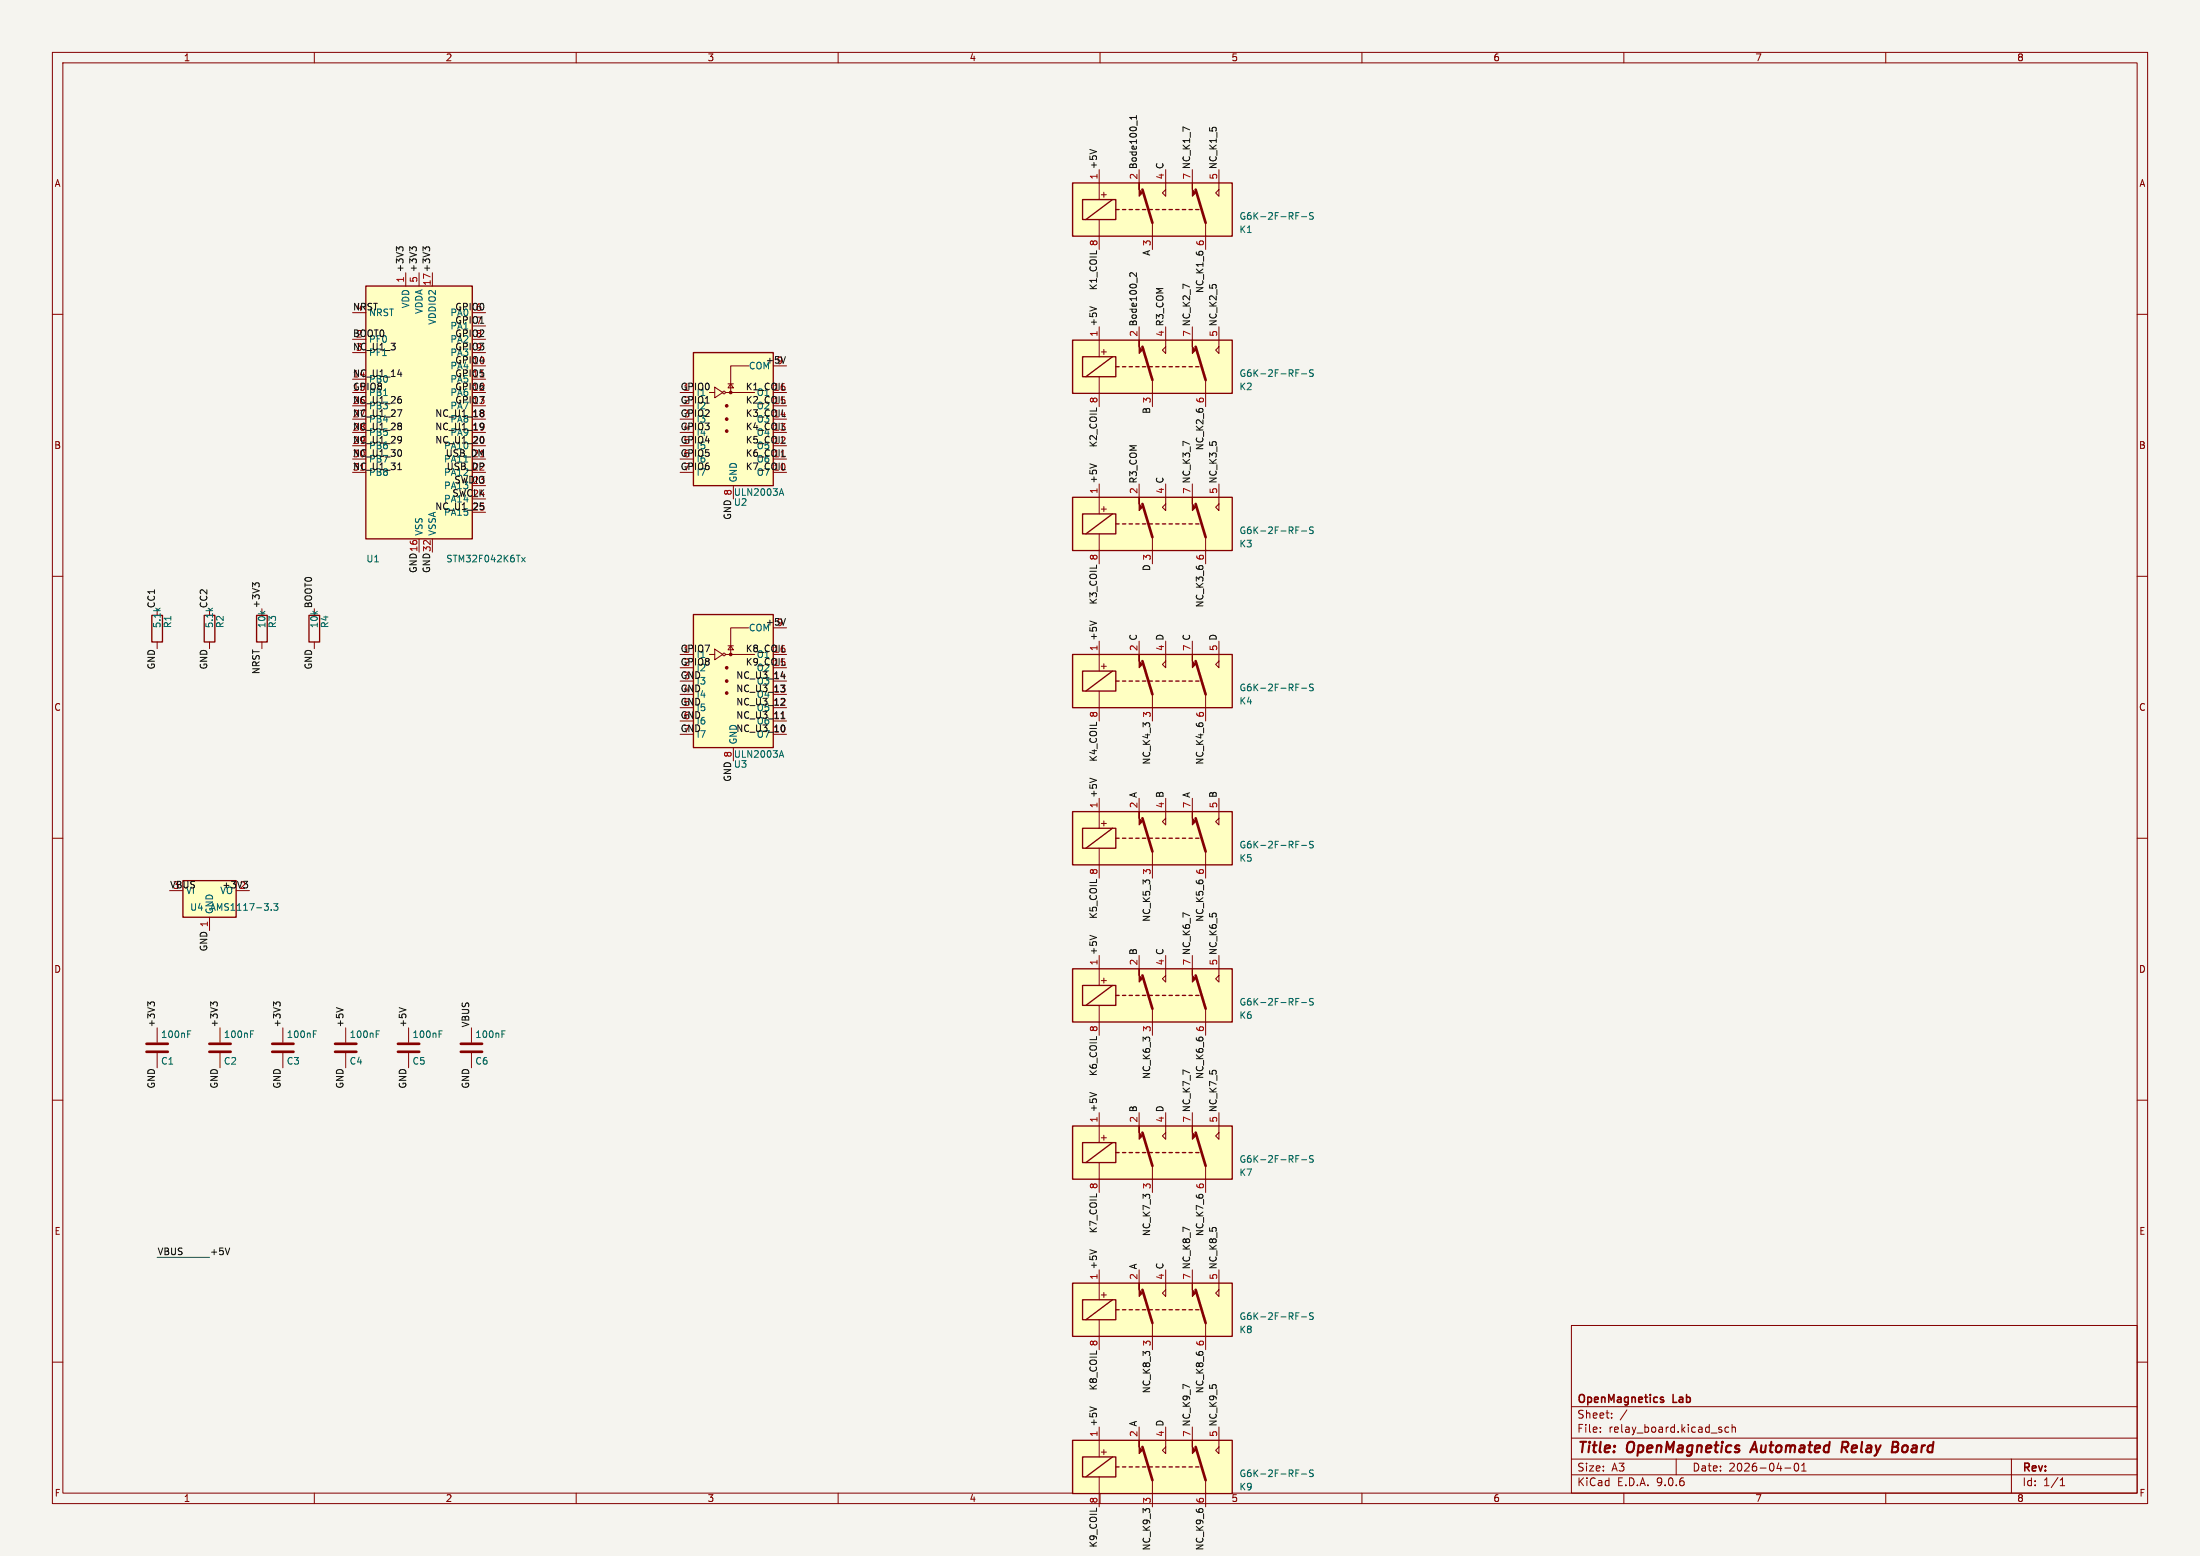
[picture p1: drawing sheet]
<svg xmlns="http://www.w3.org/2000/svg" width="420mm" height="297mm" viewBox="0 0 420 297" stroke-linecap="round" stroke-linejoin="round" font-family="sans-serif">
<path d="M0 0h420v297h-420z" fill="#f5f4ef" stroke="#f5f4ef" stroke-width=".19"/>
<g fill="none" stroke="#840000" stroke-width=".19">
<path d="M10 10h400v277h-400zM12 12h396v273h-396zM60 10v2M110 10v2M160 10v2M210 10v2M260 10v2M310 10v2M360 10v2M10 60h2M408 60h2M10 110h2"/>
<path d="M408 110h2M10 160h2M408 160h2M90 196.2v2.8M10 210h2M90 201v2.8M408 210h2M300 253h108v32h-108zM10 260h2M300 278.5h108M300 274.5h108M300 268.5h108"/>
<path d="M305.5 273.2v.2M305.5 272.5v.1M307.7 270.5v.2M307.7 269.8v.1M310.6 269.1l-1.3 1.9M320 278.5v3M328.5 272.9l.2 .2-.2 .3M328.5 272.4l.2 .1M330 272.5l-.4-.1-.3 .3 .1 .6h.6M330.7 272.5l.2-.1 .3 .1 .1 .9M330.7 271.9v1.5M342.7 279.4l.2-.1a.8 .8 0 0 1 .5 .7 .8 .8 0 0 1-.5 .8l-.2-.2-.2-.4z"/>
<path d="M343.9 279.7l.5-.4v1.5M384 278.5v6.5M408 260h2M60 285v2M110 285v2M160 285v2M210 285v2M260 285v2M300 281.5h108M310 285v2M340.7 280.2h1.2M343.9 280.8h.9"/>
<path d="M360 285v2M393.3 283.6h.9M393.3 282.5l.4-.4v1.5"/>
</g>
<path d="M335 275.2l-.9 2M352.1 276.3l.6 .9M352.5 275.2h-.7l-.3 2M352.6 276.2l-1 .1M361.3 276.2h.6M361.4 275.2l.8 .1a.51 .51 0 0 1 .2 .5 .51 .51 0 0 1-.5 .4M361.9 276.2l.3 .1a.58 .58 0 0 1-.3 .9h-.8" fill="none" stroke="#840000" stroke-width=".4"/>
<path d="M317.2 267.2l.3 .1 .1 .2-.2 .2h-.3M317.2 266.7l.3 .1" fill="none" stroke="#840000" stroke-width=".3"/>
<path d="M88 199.2h4M88 200.8h4" fill="none" stroke="#840000" stroke-width=".51"/>
<path d="M95.8 197.4h.4M95.8 196.8h.6" fill="none" stroke="#006464" stroke-width=".19"/>
<path d="M132.4 117.3h15.2v25.4h-15.2z" fill="#ffffc2"/>
<path d="M29 117.5h2v5h-2zM39 117.5h2v5h-2zM49 117.5h2v5h-2zM59 117.5h2v5h-2zM132.4 117.3h15.2v25.4h-15.2z" fill="none" stroke="#840000" stroke-width=".25"/>
<g fill="none" stroke="#840000" stroke-width=".19">
<path d="M50 116.2v1.3M60 116.2v1.3M142.9 119.8h-3.4v5.1M147.6 119.8h2.6M30 122.5v1.3M40 122.5v1.3M50 122.5v1.3M60 122.5v1.3M135.4 124.9h1M136.4 123.9l1.6 1-1.6 1zM138.5 124.9h5.6M139 123.3h1"/>
<path d="M139.5 123.3l.5 .7h-1zM147.6 124.9h2.6M147.6 127.5h2.6M147.6 130h2.6M147.6 132.5h2.6M147.6 135.1h2.6M147.6 137.6h2.6M140 142.7v2.5M147.6 140.2h2.6M42 196.2v2.8M54 196.2v2.8M66 196.2v2.8"/>
<path d="M78 196.2v2.8M42 201v2.8M54 201v2.8M66 201v2.8M78 201v2.8"/>
<circle cx="138.2" cy="124.9" r=".25"/>
</g>
<g fill="#840000" stroke="#840000" stroke-width=".19">
<circle cx="138.7" cy="127.5" r=".25"/>
<circle cx="138.7" cy="130" r=".25"/>
<circle cx="138.7" cy="132.3" r=".25"/>
<circle cx="139.5" cy="124.9" r=".25"/>
</g>
<path d="M149.1 137.2h.8" fill="none" stroke="#a90000" stroke-width=".19"/>
<path d="M148.9 144.2h.6M149.2 143.3l.4 1.2M47.8 197.4h.4M47.8 196.8h.6M59.8 197.4h.4M59.8 196.8h.6M71.8 197.4h.4M71.8 196.8h.6M83.8 197.4h.4M83.8 196.8h.6" fill="none" stroke="#006464" stroke-width=".19"/>
<path d="M40 199.2h4M52 199.2h4M64 199.2h4M76 199.2h4M40 200.8h4M52 200.8h4M64 200.8h4M76 200.8h4" fill="none" stroke="#840000" stroke-width=".51"/>
<path d="M69.8 54.6h20.4v48.3h-20.4z" fill="#ffffc2"/>
<path d="M69.8 54.6h20.4v48.3h-20.4z" fill="none" stroke="#840000" stroke-width=".25"/>
<path d="M77.5 52.1v2.5M80 52.1v2.5M90.2 62.2h2.5M90.2 80h2.5M90.2 82.5h2.5M90.2 85.1h2.5M90.2 97.8h2.5M80 102.9v2.5M82.5 102.9v2.5" fill="none" stroke="#840000" stroke-width=".19"/>
<path d="M99.6 106.4l.6 .8M100.2 106.4l-.6 .8" fill="none" stroke="#006464" stroke-width=".19"/>
<path d="M132.4 67.3h15.2v25.4h-15.2z" fill="#ffffc2"/>
<path d="M132.4 67.3h15.2v25.4h-15.2z" fill="none" stroke="#840000" stroke-width=".25"/>
<g fill="none" stroke="#840000" stroke-width=".19">
<path d="M135.4 74.9h1M136.4 73.9l1.6 1-1.6 1zM138.5 74.9h5.6M139 73.3h1M139.5 73.3l.5 .7h-1zM142.9 69.8h-3.4v5.1M147.6 74.9h2.6M147.6 69.8h2.6M147.6 77.5h2.6M140 92.7v2.5M147.6 80h2.6M147.6 82.5h2.6"/>
<path d="M147.6 85.1h2.6M147.6 87.6h2.6M147.6 90.2h2.6M30 196.2v2.8M30 201v2.8"/>
<circle cx="138.2" cy="74.9" r=".25"/>
</g>
<g fill="#840000" stroke="#840000" stroke-width=".19">
<circle cx="138.7" cy="77.5" r=".25"/>
<circle cx="138.7" cy="80" r=".25"/>
<circle cx="138.7" cy="82.3" r=".25"/>
<circle cx="139.5" cy="74.9" r=".25"/>
</g>
<path d="M148.9 94.2h.6M149.2 93.3l.4 1.2M35.8 197.4h.4M35.8 196.8h.6" fill="none" stroke="#006464" stroke-width=".19"/>
<path d="M28 199.2h4M28 200.8h4" fill="none" stroke="#840000" stroke-width=".51"/>
<path d="M34.9 168.1h10.2v7h-10.2z" fill="#ffffc2"/>
<path d="M34.9 168.1h10.2v7h-10.2z" fill="none" stroke="#840000" stroke-width=".25"/>
<path d="M40 175.1v2.5M45.1 170h2.5" fill="none" stroke="#840000" stroke-width=".19"/>
<path d="M51.8 173.6v.2M52.3 172.5h.8l-.5 .5 .4 .1v.5l-.2 .2-.5-.2" fill="none" stroke="#006464" stroke-width=".19"/>
<path d="M204.8 34.9h30.4v10.2h-30.4z" fill="#ffffc2"/>
<g fill="none" stroke="#840000" stroke-width=".25">
<path d="M204.8 34.9h30.4v10.2h-30.4zM206.7 38.1h6.3v3.8h-6.3zM212.4 38.1l-5.1 3.8M213 40h.6M214.3 40h.6M215.6 40h.6M216.8 40h.7M218.1 40h.6M219.4 40h.6M220.6 40h.7M221.9 40h.6M223.2 40h.6"/>
<path d="M224.4 40h.7M225.7 40h.6M227 40h.6M228.3 40h.6"/>
</g>
<path d="M209.8 32.4v5.7M222.5 34.9v2.6l-.6-.7 .6-.6M227.6 32.4v2.5M232.7 32.4v5.1l-.6-.7 .6-.6M209.8 41.9v5.7M220 42.5v5.1M230.2 42.5v5.1" fill="none" stroke="#840000" stroke-width=".19"/>
<g fill="#840000" stroke="#840000" stroke-width=".19">
<path d="M217.5 34.9v1.3l.6 .6-.6 .7z"/>
<path d="M227.6 34.9v1.3l.7 .6-.7 .7z"/>
</g>
<path d="M218.1 36.2l1.9 6.3M228.3 36.2l1.9 6.3" fill="none" stroke="#840000" stroke-width=".51"/>
<path d="M247.4 40.6h.6M248.5 41.4h.9M250.7 40.6h-.5l-.2 .1v.4l.6 .2 .1 .3-.2 .2h-.5" fill="none" stroke="#006464" stroke-width=".19"/>
<path d="M204.8 94.9h30.4v10.2h-30.4z" fill="#ffffc2"/>
<g fill="none" stroke="#840000" stroke-width=".25">
<path d="M204.8 94.9h30.4v10.2h-30.4zM206.7 98.1h6.3v3.8h-6.3zM212.4 98.1l-5.1 3.8M213 100h.6M214.3 100h.6M215.6 100h.6M216.8 100h.7M218.1 100h.6M219.4 100h.6M220.6 100h.7M221.9 100h.6M223.2 100h.6"/>
<path d="M224.4 100h.7M225.7 100h.6M227 100h.6M228.3 100h.6"/>
</g>
<path d="M209.8 92.4v5.7M222.5 94.9v2.6l-.6-.7 .6-.6M227.6 92.4v2.5M232.7 92.4v5.1l-.6-.7 .6-.6M209.8 101.9v5.7M220 102.5v5.1M230.2 102.5v5.1" fill="none" stroke="#840000" stroke-width=".19"/>
<g fill="#840000" stroke="#840000" stroke-width=".19">
<path d="M217.5 94.9v1.3l.6 .6-.6 .7z"/>
<path d="M227.6 94.9v1.3l.7 .6-.7 .7z"/>
</g>
<path d="M218.1 96.2l1.9 6.3M228.3 96.2l1.9 6.3" fill="none" stroke="#840000" stroke-width=".51"/>
<path d="M247.4 100.6h.6M248.5 101.4h.9M250.7 100.6h-.5l-.2 .1v.4l.6 .2 .1 .3-.2 .2h-.5" fill="none" stroke="#006464" stroke-width=".19"/>
<path d="M204.8 64.9h30.4v10.2h-30.4z" fill="#ffffc2"/>
<g fill="none" stroke="#840000" stroke-width=".25">
<path d="M204.8 64.9h30.4v10.2h-30.4zM206.7 68.1h6.3v3.8h-6.3zM212.4 68.1l-5.1 3.8M213 70h.6M214.3 70h.6M215.6 70h.6M216.8 70h.7M218.1 70h.6M219.4 70h.6M220.6 70h.7M221.9 70h.6M223.2 70h.6"/>
<path d="M224.4 70h.7M225.7 70h.6M227 70h.6M228.3 70h.6"/>
</g>
<path d="M209.8 62.4v5.7M209.8 71.9v5.7M220 72.5v5.1M222.5 64.9v2.6l-.6-.7 .6-.6M227.6 62.4v2.5M230.2 72.5v5.1M232.7 62.4v5.1l-.6-.7 .6-.6" fill="none" stroke="#840000" stroke-width=".19"/>
<g fill="#840000" stroke="#840000" stroke-width=".19">
<path d="M217.5 64.9v1.3l.6 .6-.6 .7z"/>
<path d="M227.6 64.9v1.3l.7 .6-.7 .7z"/>
</g>
<path d="M218.1 66.2l1.9 6.3M228.3 66.2l1.9 6.3" fill="none" stroke="#840000" stroke-width=".51"/>
<path d="M247.4 70.6h.6M248.5 71.4h.9M250.7 70.6h-.5l-.2 .1v.4l.6 .2 .1 .3-.2 .2h-.5" fill="none" stroke="#006464" stroke-width=".19"/>
<path d="M204.8 124.9h30.4v10.2h-30.4z" fill="#ffffc2"/>
<g fill="none" stroke="#840000" stroke-width=".25">
<path d="M204.8 124.9h30.4v10.2h-30.4zM206.7 128.1h6.3v3.8h-6.3zM212.4 128.1l-5.1 3.8M213 130h.6M214.3 130h.6M215.6 130h.6M216.8 130h.7M218.1 130h.6M219.4 130h.6M220.6 130h.7M221.9 130h.6M223.2 130h.6"/>
<path d="M224.4 130h.7M225.7 130h.6M227 130h.6M228.3 130h.6"/>
</g>
<path d="M209.8 122.4v5.7M209.8 131.9v5.7M220 132.5v5.1M222.5 124.9v2.6l-.6-.7 .6-.6M227.6 122.4v2.5M230.2 132.5v5.1M232.7 122.4v5.1l-.6-.7 .6-.6" fill="none" stroke="#840000" stroke-width=".19"/>
<g fill="#840000" stroke="#840000" stroke-width=".19">
<path d="M217.5 124.9v1.3l.6 .6-.6 .7z"/>
<path d="M227.6 124.9v1.3l.7 .6-.7 .7z"/>
</g>
<path d="M218.1 126.2l1.9 6.3M228.3 126.2l1.9 6.3" fill="none" stroke="#840000" stroke-width=".51"/>
<path d="M247.4 130.6h.6M248.5 131.4h.9M250.7 130.6h-.5l-.2 .1v.4l.6 .2 .1 .3-.2 .2h-.5" fill="none" stroke="#006464" stroke-width=".19"/>
<path d="M204.8 154.9h30.4v10.2h-30.4z" fill="#ffffc2"/>
<g fill="none" stroke="#840000" stroke-width=".25">
<path d="M204.8 154.9h30.4v10.2h-30.4zM206.7 158.1h6.3v3.8h-6.3zM212.4 158.1l-5.1 3.8M213 160h.6M214.3 160h.6M215.6 160h.6M216.8 160h.7M218.1 160h.6M219.4 160h.6M220.6 160h.7M221.9 160h.6M223.2 160h.6"/>
<path d="M224.4 160h.7M225.7 160h.6M227 160h.6M228.3 160h.6"/>
</g>
<path d="M209.8 152.4v5.7M222.5 154.9v2.6l-.6-.7 .6-.6M227.6 152.4v2.5M232.7 152.4v5.1l-.6-.7 .6-.6M209.8 161.9v5.7M220 162.5v5.1M230.2 162.5v5.1" fill="none" stroke="#840000" stroke-width=".19"/>
<g fill="#840000" stroke="#840000" stroke-width=".19">
<path d="M217.5 154.9v1.3l.6 .6-.6 .7z"/>
<path d="M227.6 154.9v1.3l.7 .6-.7 .7z"/>
</g>
<path d="M218.1 156.2l1.9 6.3M228.3 156.2l1.9 6.3" fill="none" stroke="#840000" stroke-width=".51"/>
<path d="M247.4 160.6h.6M248.5 161.4h.9M250.7 160.6h-.5l-.2 .1v.4l.6 .2 .1 .3-.2 .2h-.5" fill="none" stroke="#006464" stroke-width=".19"/>
<path d="M204.8 214.9h30.4v10.2h-30.4z" fill="#ffffc2"/>
<g fill="none" stroke="#840000" stroke-width=".25">
<path d="M204.8 214.9h30.4v10.2h-30.4zM206.7 218.1h6.3v3.8h-6.3zM212.4 218.1l-5.1 3.8M213 220h.6M214.3 220h.6M215.6 220h.6M216.8 220h.7M218.1 220h.6M219.4 220h.6M220.6 220h.7M221.9 220h.6M223.2 220h.6"/>
<path d="M224.4 220h.7M225.7 220h.6M227 220h.6M228.3 220h.6"/>
</g>
<path d="M209.8 212.4v5.7M222.5 214.9v2.6l-.6-.7 .6-.6M227.6 212.4v2.5M232.7 212.4v5.1l-.6-.7 .6-.6M209.8 221.9v5.7M220 222.5v5.1M230.2 222.5v5.1" fill="none" stroke="#840000" stroke-width=".19"/>
<g fill="#840000" stroke="#840000" stroke-width=".19">
<path d="M217.5 214.9v1.3l.6 .6-.6 .7z"/>
<path d="M227.6 214.9v1.3l.7 .6-.7 .7z"/>
</g>
<path d="M218.1 216.2l1.9 6.3M228.3 216.2l1.9 6.3" fill="none" stroke="#840000" stroke-width=".51"/>
<path d="M247.4 220.6h.6M248.5 221.4h.9M250.7 220.6h-.5l-.2 .1v.4l.6 .2 .1 .3-.2 .2h-.5" fill="none" stroke="#006464" stroke-width=".19"/>
<path d="M204.8 184.9h30.4v10.2h-30.4z" fill="#ffffc2"/>
<g fill="none" stroke="#840000" stroke-width=".25">
<path d="M204.8 184.9h30.4v10.2h-30.4zM206.7 188.1h6.3v3.8h-6.3zM212.4 188.1l-5.1 3.8M213 190h.6M214.3 190h.6M215.6 190h.6M216.8 190h.7M218.1 190h.6M219.4 190h.6M220.6 190h.7M221.9 190h.6M223.2 190h.6"/>
<path d="M224.4 190h.7M225.7 190h.6M227 190h.6M228.3 190h.6"/>
</g>
<path d="M209.8 182.4v5.7M209.8 191.9v5.7M220 192.5v5.1M222.5 184.9v2.6l-.6-.7 .6-.6M227.6 182.4v2.5M230.2 192.5v5.1M232.7 182.4v5.1l-.6-.7 .6-.6" fill="none" stroke="#840000" stroke-width=".19"/>
<g fill="#840000" stroke="#840000" stroke-width=".19">
<path d="M217.5 184.9v1.3l.6 .6-.6 .7z"/>
<path d="M227.6 184.9v1.3l.7 .6-.7 .7z"/>
</g>
<path d="M218.1 186.2l1.9 6.3M228.3 186.2l1.9 6.3" fill="none" stroke="#840000" stroke-width=".51"/>
<path d="M247.4 190.6h.6M248.5 191.4h.9M250.7 190.6h-.5l-.2 .1v.4l.6 .2 .1 .3-.2 .2h-.5" fill="none" stroke="#006464" stroke-width=".19"/>
<path d="M204.8 244.9h30.4v10.2h-30.4z" fill="#ffffc2"/>
<g fill="none" stroke="#840000" stroke-width=".25">
<path d="M204.8 244.9h30.4v10.2h-30.4zM206.7 248.1h6.3v3.8h-6.3zM212.4 248.1l-5.1 3.8M213 250h.6M214.3 250h.6M215.6 250h.6M216.8 250h.7M218.1 250h.6M219.4 250h.6M220.6 250h.7M221.9 250h.6M223.2 250h.6"/>
<path d="M224.4 250h.7M225.7 250h.6M227 250h.6M228.3 250h.6"/>
</g>
<path d="M209.8 242.4v5.7M209.8 251.9v5.7M220 252.5v5.1M222.5 244.9v2.6l-.6-.7 .6-.6M227.6 242.4v2.5M230.2 252.5v5.1M232.7 242.4v5.1l-.6-.7 .6-.6" fill="none" stroke="#840000" stroke-width=".19"/>
<g fill="#840000" stroke="#840000" stroke-width=".19">
<path d="M217.5 244.9v1.3l.6 .6-.6 .7z"/>
<path d="M227.6 244.9v1.3l.7 .6-.7 .7z"/>
</g>
<path d="M218.1 246.2l1.9 6.3M228.3 246.2l1.9 6.3" fill="none" stroke="#840000" stroke-width=".51"/>
<path d="M247.4 250.6h.6M248.5 251.4h.9M250.7 250.6h-.5l-.2 .1v.4l.6 .2 .1 .3-.2 .2h-.5" fill="none" stroke="#006464" stroke-width=".19"/>
<path d="M204.8 274.9h30.4v10.2h-30.4z" fill="#ffffc2"/>
<g fill="none" stroke="#840000" stroke-width=".25">
<path d="M204.8 274.9h30.4v10.2h-30.4zM206.7 278.1h6.3v3.8h-6.3zM212.4 278.1l-5.1 3.8M213 280h.6M214.3 280h.6M215.6 280h.6M216.8 280h.7M218.1 280h.6M219.4 280h.6M220.6 280h.7M221.9 280h.6M223.2 280h.6"/>
<path d="M224.4 280h.7M225.7 280h.6M227 280h.6M228.3 280h.6"/>
</g>
<path d="M209.8 272.4v5.7M222.5 274.9v2.6l-.6-.7 .6-.6M227.6 272.4v2.5M232.7 272.4v5.1l-.6-.7 .6-.6M209.8 281.9v5.7M220 282.5v5.1M230.2 282.5v5.1" fill="none" stroke="#840000" stroke-width=".19"/>
<g fill="#840000" stroke="#840000" stroke-width=".19">
<path d="M217.5 274.9v1.3l.6 .6-.6 .7z"/>
<path d="M227.6 274.9v1.3l.7 .6-.7 .7z"/>
</g>
<path d="M218.1 276.2l1.9 6.3M228.3 276.2l1.9 6.3" fill="none" stroke="#840000" stroke-width=".51"/>
<path d="M247.4 280.6h.6M248.5 281.4h.9M250.7 280.6h-.5l-.2 .1v.4l.6 .2 .1 .3-.2 .2h-.5" fill="none" stroke="#006464" stroke-width=".19"/>
<g fill="none" stroke="#0f0f0f" stroke-width=".19">
<path d="M208.1 28.5l1.2 .5M216.9 22.1v.7M216.9 22.4h-1.2l.3 .4M217.1 23v1M76.2 47.5l-.5-.4v.8M76.2 47.4l.2-.3h.3l.2 .3M78.7 47.4l.2-.3h.3l.3 .3M78.7 47.5l-.5-.4v.8M81.2 47.4l.3-.3h.3l.2 .3M81.2 47.5l-.4-.4v.8M208.1 58.5l1.2 .5M216.9 52.1v.7l-.9-.7-.3 .2 .1 .5"/>
<path d="M75.9 78.2h.8l-.5 1.3M75.9 71.4h.8M76.6 76.3v.5M142.7 75.7v1.2M142.7 78.2v1.3M142.9 76.2l.5 .7M142.9 78.8l.5 .7M143.4 75.7l-.7 .7M143.4 78.2l-.7 .7M144.6 76.2l-.8 .7M149.9 68.1l-.4 1.2M75.9 89.6h.8"/>
<path d="M76.6 80.9v.3M76.6 81.4v.5M76.6 83.4v.9M76.6 86.1v.8M76.7 83.8l-.1 .2M142.7 83.3v1.3M142.7 88.4v1.2M142.9 83.8l.5 .8M142.9 88.9l.5 .7M143.4 83.3l-.7 .7M143.4 88.4l-.7 .7M144.7 88.4l-.6 1.2"/>
<path d="M208.1 88.5l1.2 .5M48.7 111.7l-.5-.4v.7M48.7 111.5l.2-.2h.3l.3 .2M149.9 118.1l-.4 1.2M208.1 118.5l1.2 .5M142.7 125.7v1.2M142.9 126.2l.5 .7M143.4 125.7l-.7 .7M149.1 137.1h.7M208.1 148.5l1.2 .5M46.5 168.2h.8l-.4 .5M47.2 168.8l.1 .1-.1 .5"/>
<path d="M208.1 178.5l1.2 .5M28.7 191.5l.2-.2h.3l.3 .2M28.7 191.7l-.5-.4v.7M40.7 191.7l-.5-.4v.7M40.7 191.5l.2-.2h.3l.3 .2M52.7 191.5l.2-.2h.3l.3 .2M52.7 191.7l-.5-.4v.7M64.2 192.3l1.3 .5M76.2 192.3l1.3 .5M208.1 208.5l1.2 .5M43.8 238.2l-.4 1.3M208.1 238.5l1.2 .5"/>
<path d="M208.1 268.5l1.2 .5"/>
</g>
<path d="M30 240h10" fill="none" stroke="#009600" stroke-width=".19"/>
<g font-size="2.8" fill="#840000">
<text x="301" y="277.9">Title:</text>
<text x="310.6" y="277.9">OpenMagnetics</text>
<text x="335.3" y="277.9">Automated</text>
<text x="353.2" y="277.9">Relay</text>
<text x="363.6" y="277.9">Board</text>
</g>
<g font-size="2.1" fill="#840000">
<text x="301" y="268.2">OpenMagnetics</text>
<text x="319.4" y="268.2">Lab</text>
<text x="301" y="273.7">File:</text>
<text x="301" y="271">Sheet:</text>
<text x="307.1" y="273.7">relay_board.kicad_sch</text>
<text x="301" y="281.1">Size:</text>
<text x="307.6" y="281.1">A3</text>
<text x="323" y="281.1">Date:</text>
<text x="330" y="281.1">2026-04-01</text>
<text x="386" y="281.3">Rev:</text>
<text x="301" y="283.9">KiCad</text>
<text x="308.7" y="283.9">E.D.A.</text>
<text x="316.3" y="283.9">9.0.6</text>
<text x="386" y="283.9">Id:</text>
<text x="390.1" y="283.9">1/1</text>
</g>
<g font-size="1.8" fill="#840000">
<text x="35" y="11.9">1</text>
<text x="85" y="11.9">2</text>
<text x="135" y="11.9">3</text>
<text x="185" y="11.9">4</text>
<text x="235" y="11.9">5</text>
<text x="285" y="11.9">6</text>
<text x="335" y="11.9">7</text>
<text x="385" y="11.9">8</text>
<text x="10.3" y="35.9">A</text>
<text x="408.3" y="35.9">A</text>
<text x="209.8" y="37.9">+</text>
<text x="209.8" y="67.9">+</text>
<text x="10.3" y="85.9">B</text>
<text x="408.2" y="85.9">B</text>
<text x="209.8" y="97.9">+</text>
<text x="209.8" y="127.9">+</text>
<text x="10.3" y="135.9">C</text>
<text x="408.2" y="135.9">C</text>
<text x="209.8" y="157.9">+</text>
<text x="10.3" y="185.9">D</text>
<text x="408.2" y="185.9">D</text>
<text x="209.8" y="187.9">+</text>
<text x="209.8" y="217.9">+</text>
<text x="10.3" y="235.9">E</text>
<text x="408.3" y="235.9">E</text>
<text x="209.8" y="247.9">+</text>
<text x="209.8" y="277.9">+</text>
<text x="10.3" y="285.9">F</text>
<text x="35" y="286.9">1</text>
<text x="85" y="286.9">2</text>
<text x="135" y="286.9">3</text>
<text x="185" y="286.9">4</text>
<text x="235" y="286.9">5</text>
<text x="285" y="286.9">6</text>
<text x="335" y="286.9">7</text>
<text x="385" y="286.9">8</text>
<text x="408.3" y="285.9">F</text>
</g>
<g font-size="1.8" fill="#0f0f0f">
<text x="209.6" y="34.4" transform="rotate(-90 209.6 34.4)">1 +5V</text>
<text x="217.2" y="34.4" transform="rotate(-90 217.2 34.4)">2 Bode100_1</text>
<text x="222.3" y="34.4" transform="rotate(-90 222.3 34.4)">4 C</text>
<text x="227.4" y="34.4" transform="rotate(-90 227.4 34.4)">7 NC_K1_7</text>
<text x="232.4" y="34.4" transform="rotate(-90 232.4 34.4)">5 NC_K1_5</text>
<text x="219.7" y="48.9" transform="rotate(-90 219.7 48.9)">A 3</text>
<text x="67.3" y="59.3">NRST</text>
<text x="67.9" y="59.4">4</text>
<text x="77.2" y="54" transform="rotate(-90 77.2 54)">1 +3V3</text>
<text x="79.7" y="54" transform="rotate(-90 79.7 54)">5 +3V3</text>
<text x="82.3" y="54.6" transform="rotate(-90 82.3 54.6)">17 +3V3</text>
<text x="86.8" y="59.3">GPIO0</text>
<text x="90.7" y="59.4">6</text>
<text x="209.5" y="55.5" transform="rotate(-90 209.5 55.5)">K1_COIL 8</text>
<text x="229.8" y="56" transform="rotate(-90 229.8 56)">NC_K1_6</text>
<text x="67.3" y="64.4">BOOT0</text>
<text x="67.9" y="64.5">2</text>
<text x="70.3" y="65.6">PF0</text>
<text x="85.9" y="60.5">PA0</text>
<text x="85.9" y="63.1">PA1</text>
<text x="85.9" y="65.6">PA2</text>
<text x="86.8" y="64.4">GPIO2</text>
<text x="86.8" y="61.9">GPIO1</text>
<text x="90.7" y="62">7</text>
<text x="90.7" y="64.5">8</text>
<text x="209.6" y="64.4" transform="rotate(-90 209.6 64.4)">1 +5V</text>
<text x="217.2" y="64.4" transform="rotate(-90 217.2 64.4)">2 Bode100_2</text>
<text x="222.3" y="64.4" transform="rotate(-90 222.3 64.4)">4 R3_COM</text>
<text x="227.4" y="64.4" transform="rotate(-90 227.4 64.4)">7 NC_K2_7</text>
<text x="232.4" y="64.4" transform="rotate(-90 232.4 64.4)">5 NC_K2_5</text>
<text x="67.3" y="67">NC_U1_3</text>
<text x="67.9" y="67">3</text>
<text x="70.3" y="68.2">PF1</text>
<text x="85.9" y="68.2">PA3</text>
<text x="85.9" y="70.7">PA4</text>
<text x="86.8" y="67">GPIO3</text>
<text x="86.8" y="69.5">GPIO4</text>
<text x="90.1" y="69.6">10</text>
<text x="90.7" y="67">9</text>
<text x="146.1" y="69.5">+5V</text>
<text x="148.2" y="69.6">9</text>
<text x="67.3" y="72.1">14</text>
<text x="67.3" y="74.7">15</text>
<text x="67.3" y="77.2">26</text>
<text x="67.3" y="74.6">GPIO8</text>
<text x="67.3" y="72">NC_U1_14</text>
<text x="67.3" y="77.1">NC_U1_26</text>
<text x="70.3" y="73.2">PB0</text>
<text x="70.3" y="75.8">PB1</text>
<text x="85.9" y="73.2">PA5</text>
<text x="85.9" y="75.8">PA6</text>
<text x="86.8" y="72">GPIO5</text>
<text x="86.8" y="74.6">GPIO6</text>
<text x="86.8" y="77.1">GPIO7</text>
<text x="90.1" y="72.1">11</text>
<text x="90.1" y="74.7">12</text>
<text x="90.1" y="77.2">13</text>
<text x="129.8" y="74.6">GPIO0</text>
<text x="129.8" y="77.1">GPIO1</text>
<text x="130.4" y="74.7">1</text>
<text x="130.4" y="77.2">2</text>
<text x="132.9" y="75.8">I1</text>
<text x="142.3" y="74.6">K1_COIL</text>
<text x="144.4" y="75.8">O1</text>
<text x="147.6" y="74.7">16</text>
<text x="147.6" y="77.2">15</text>
<text x="67.3" y="79.7">27</text>
<text x="67.3" y="82.3">28</text>
<text x="67.3" y="79.7">NC_U1_27</text>
<text x="67.3" y="82.2">NC_U1_28</text>
<text x="70.3" y="78.3">PB3</text>
<text x="70.3" y="80.9">PB4</text>
<text x="70.3" y="83.4">PB5</text>
<text x="83" y="79.7">NC_U1_18</text>
<text x="83" y="82.2">NC_U1_19</text>
<text x="85.9" y="78.3">PA7</text>
<text x="85.9" y="80.9">PA8</text>
<text x="85.9" y="83.4">PA9</text>
<text x="90.1" y="79.7">18</text>
<text x="90.1" y="82.3">19</text>
<text x="129.8" y="79.7">GPIO2</text>
<text x="129.8" y="82.2">GPIO3</text>
<text x="130.4" y="79.7">3</text>
<text x="130.4" y="82.3">4</text>
<text x="132.9" y="78.3">I2</text>
<text x="132.9" y="80.9">I3</text>
<text x="132.9" y="83.4">I4</text>
<text x="142.3" y="82.2">K4_COIL</text>
<text x="144.4" y="78.3">O2</text>
<text x="144.4" y="80.9">O3</text>
<text x="144.4" y="83.4">O4</text>
<text x="147.6" y="79.7">14</text>
<text x="147.6" y="82.3">13</text>
<text x="219.7" y="79.1" transform="rotate(-90 219.7 79.1)">B 3</text>
<text x="67.3" y="84.8">29</text>
<text x="67.3" y="87.4">30</text>
<text x="67.3" y="89.9">31</text>
<text x="67.3" y="84.7">NC_U1_29</text>
<text x="67.3" y="87.3">NC_U1_30</text>
<text x="67.3" y="89.8">NC_U1_31</text>
<text x="70.3" y="85.9">PB6</text>
<text x="70.3" y="88.5">PB7</text>
<text x="83" y="84.7">NC_U1_20</text>
<text x="84.7" y="85.9">PA10</text>
<text x="84.7" y="88.5">PA11</text>
<text x="85" y="87.3">USB_DM</text>
<text x="85.2" y="89.8">USB_DP</text>
<text x="90.1" y="84.8">20</text>
<text x="90.1" y="87.4">21</text>
<text x="90.1" y="89.9">22</text>
<text x="129.8" y="87.3">GPIO5</text>
<text x="129.8" y="89.8">GPIO6</text>
<text x="129.8" y="84.7">GPIO4</text>
<text x="130.4" y="84.8">5</text>
<text x="130.4" y="87.4">6</text>
<text x="130.4" y="89.9">7</text>
<text x="132.9" y="85.9">I5</text>
<text x="132.9" y="88.5">I6</text>
<text x="142.3" y="87.3">K6_COIL</text>
<text x="144.4" y="85.9">O5</text>
<text x="144.4" y="88.5">O6</text>
<text x="147.6" y="84.8">12</text>
<text x="147.6" y="87.4">11</text>
<text x="147.6" y="89.9">10</text>
<text x="209.5" y="85.5" transform="rotate(-90 209.5 85.5)">K2_COIL 8</text>
<text x="229.8" y="86" transform="rotate(-90 229.8 86)">NC_K2_6</text>
<text x="70.3" y="91">PB8</text>
<text x="84.7" y="91">PA12</text>
<text x="84.7" y="93.6">PA13</text>
<text x="86.3" y="94.9">SWCLK</text>
<text x="86.6" y="92.4">SWDIO</text>
<text x="90.1" y="92.4">23</text>
<text x="90.1" y="95">24</text>
<text x="132.9" y="91">I7</text>
<text x="144.4" y="91">O7</text>
<text x="209.6" y="94.4" transform="rotate(-90 209.6 94.4)">1 +5V</text>
<text x="217.2" y="94.4" transform="rotate(-90 217.2 94.4)">2 R3_COM</text>
<text x="222.3" y="94.4" transform="rotate(-90 222.3 94.4)">4 C</text>
<text x="227.4" y="94.4" transform="rotate(-90 227.4 94.4)">7 NC_K3_7</text>
<text x="232.4" y="94.4" transform="rotate(-90 232.4 94.4)">5 NC_K3_5</text>
<text x="83" y="97.4">NC_U1_25</text>
<text x="84.7" y="96.1">PA14</text>
<text x="84.7" y="98.6">PA15</text>
<text x="90.1" y="97.5">25</text>
<text x="139.7" y="99.3" transform="rotate(-90 139.7 99.3)">GND 8</text>
<text x="79.7" y="109.5" transform="rotate(-90 79.7 109.5)">GND16</text>
<text x="82.2" y="109.5" transform="rotate(-90 82.2 109.5)">GND32</text>
<text x="219.7" y="109.1" transform="rotate(-90 219.7 109.1)">D 3</text>
<text x="29.7" y="116.2" transform="rotate(-90 29.7 116.2)">CC1</text>
<text x="39.7" y="116.2" transform="rotate(-90 39.7 116.2)">CC2</text>
<text x="49.7" y="116.2" transform="rotate(-90 49.7 116.2)">+3V3</text>
<text x="59.7" y="116.2" transform="rotate(-90 59.7 116.2)">BOOT0</text>
<text x="146.1" y="119.5">+5V</text>
<text x="148.2" y="119.6">9</text>
<text x="209.5" y="115.5" transform="rotate(-90 209.5 115.5)">K3_COIL 8</text>
<text x="229.8" y="116" transform="rotate(-90 229.8 116)">NC_K3_6</text>
<text x="129.8" y="124.6">GPIO7</text>
<text x="130.4" y="124.7">1</text>
<text x="132.9" y="125.8">I1</text>
<text x="142.3" y="124.6">K8_COIL</text>
<text x="144.4" y="125.8">O1</text>
<text x="147.6" y="124.7">16</text>
<text x="209.6" y="124.4" transform="rotate(-90 209.6 124.4)">1 +5V</text>
<text x="217.2" y="124.4" transform="rotate(-90 217.2 124.4)">2 C</text>
<text x="222.3" y="124.4" transform="rotate(-90 222.3 124.4)">4 D</text>
<text x="227.4" y="124.4" transform="rotate(-90 227.4 124.4)">7 C</text>
<text x="232.4" y="124.4" transform="rotate(-90 232.4 124.4)">5 D</text>
<text x="29.7" y="127.9" transform="rotate(-90 29.7 127.9)">GND</text>
<text x="39.7" y="127.9" transform="rotate(-90 39.7 127.9)">GND</text>
<text x="49.7" y="128.8" transform="rotate(-90 49.7 128.8)">NRST</text>
<text x="59.7" y="127.9" transform="rotate(-90 59.7 127.9)">GND</text>
<text x="129.8" y="127.1">GPIO8</text>
<text x="129.8" y="129.7">GND</text>
<text x="130.4" y="127.2">2</text>
<text x="130.4" y="129.7">3</text>
<text x="132.9" y="128.3">I2</text>
<text x="132.9" y="130.9">I3</text>
<text x="140.5" y="129.7">NC_U3_14</text>
<text x="144.4" y="128.3">O2</text>
<text x="144.4" y="130.9">O3</text>
<text x="147.6" y="127.2">15</text>
<text x="147.6" y="129.7">14</text>
<text x="129.8" y="132.2">GND</text>
<text x="129.8" y="134.7">GND</text>
<text x="129.8" y="137.3">GND</text>
<text x="130.4" y="132.3">4</text>
<text x="130.4" y="134.8">5</text>
<text x="130.4" y="137.4">6</text>
<text x="132.9" y="133.4">I4</text>
<text x="132.9" y="135.9">I5</text>
<text x="140.5" y="132.2">NC_U3_13</text>
<text x="140.5" y="134.7">NC_U3_12</text>
<text x="140.5" y="137.3">NC_U3_11</text>
<text x="144.4" y="133.4">O4</text>
<text x="144.4" y="135.9">O5</text>
<text x="147.6" y="132.3">13</text>
<text x="147.6" y="134.8">12</text>
<text x="147.6" y="137.4">11</text>
<text x="129.8" y="139.8">GND</text>
<text x="130.4" y="139.9">7</text>
<text x="132.9" y="138.5">I6</text>
<text x="132.9" y="141">I7</text>
<text x="140.5" y="139.8">NC_U3_10</text>
<text x="140.9" y="142.2" transform="rotate(-90 140.9 142.2)">GND</text>
<text x="144.4" y="138.5">O6</text>
<text x="144.4" y="141">O7</text>
<text x="147.6" y="139.9">10</text>
<text x="139.7" y="149.3" transform="rotate(-90 139.7 149.3)">GND 8</text>
<text x="209.5" y="145.5" transform="rotate(-90 209.5 145.5)">K4_COIL 8</text>
<text x="219.7" y="146" transform="rotate(-90 219.7 146)">NC_K4_3</text>
<text x="229.8" y="146" transform="rotate(-90 229.8 146)">NC_K4_6</text>
<text x="209.6" y="154.4" transform="rotate(-90 209.6 154.4)">1 +5V</text>
<text x="217.2" y="154.4" transform="rotate(-90 217.2 154.4)">2 A</text>
<text x="222.3" y="154.4" transform="rotate(-90 222.3 154.4)">4 B</text>
<text x="227.4" y="154.4" transform="rotate(-90 227.4 154.4)">7 A</text>
<text x="232.4" y="154.4" transform="rotate(-90 232.4 154.4)">5 B</text>
<text x="32.4" y="169.7">VBUS</text>
<text x="32.9" y="169.7">3</text>
<text x="35.4" y="170.9">VI</text>
<text x="41.9" y="170.9">VO</text>
<text x="42.3" y="169.7">+3V3</text>
<text x="45.6" y="169.7">2</text>
<text x="209.5" y="175.5" transform="rotate(-90 209.5 175.5)">K5_COIL 8</text>
<text x="219.7" y="176" transform="rotate(-90 219.7 176)">NC_K5_3</text>
<text x="229.8" y="176" transform="rotate(-90 229.8 176)">NC_K5_6</text>
<text x="39.7" y="181.7" transform="rotate(-90 39.7 181.7)">GND 1</text>
<text x="209.6" y="184.4" transform="rotate(-90 209.6 184.4)">1 +5V</text>
<text x="217.2" y="184.4" transform="rotate(-90 217.2 184.4)">2 B</text>
<text x="222.3" y="184.4" transform="rotate(-90 222.3 184.4)">4 C</text>
<text x="227.4" y="184.4" transform="rotate(-90 227.4 184.4)">7 NC_K6_7</text>
<text x="232.4" y="184.4" transform="rotate(-90 232.4 184.4)">5 NC_K6_5</text>
<text x="29.7" y="196.2" transform="rotate(-90 29.7 196.2)">+3V3</text>
<text x="41.7" y="196.2" transform="rotate(-90 41.7 196.2)">+3V3</text>
<text x="53.7" y="196.2" transform="rotate(-90 53.7 196.2)">+3V3</text>
<text x="65.7" y="196.2" transform="rotate(-90 65.7 196.2)">+5V</text>
<text x="77.7" y="196.2" transform="rotate(-90 77.7 196.2)">+5V</text>
<text x="89.7" y="196.2" transform="rotate(-90 89.7 196.2)">VBUS</text>
<text x="29.7" y="207.9" transform="rotate(-90 29.7 207.9)">GND</text>
<text x="41.7" y="207.9" transform="rotate(-90 41.7 207.9)">GND</text>
<text x="53.7" y="207.9" transform="rotate(-90 53.7 207.9)">GND</text>
<text x="65.7" y="207.9" transform="rotate(-90 65.7 207.9)">GND</text>
<text x="77.7" y="207.9" transform="rotate(-90 77.7 207.9)">GND</text>
<text x="89.7" y="207.9" transform="rotate(-90 89.7 207.9)">GND</text>
<text x="209.5" y="205.5" transform="rotate(-90 209.5 205.5)">K6_COIL 8</text>
<text x="219.7" y="206" transform="rotate(-90 219.7 206)">NC_K6_3</text>
<text x="229.8" y="206" transform="rotate(-90 229.8 206)">NC_K6_6</text>
<text x="209.6" y="214.4" transform="rotate(-90 209.6 214.4)">1 +5V</text>
<text x="217.2" y="214.4" transform="rotate(-90 217.2 214.4)">2 B</text>
<text x="222.3" y="214.4" transform="rotate(-90 222.3 214.4)">4 D</text>
<text x="227.4" y="214.4" transform="rotate(-90 227.4 214.4)">7 NC_K7_7</text>
<text x="232.4" y="214.4" transform="rotate(-90 232.4 214.4)">5 NC_K7_5</text>
<text x="30" y="239.7">VBUS</text>
<text x="40" y="239.7">+5V</text>
<text x="209.5" y="235.5" transform="rotate(-90 209.5 235.5)">K7_COIL 8</text>
<text x="219.7" y="236" transform="rotate(-90 219.7 236)">NC_K7_3</text>
<text x="229.8" y="236" transform="rotate(-90 229.8 236)">NC_K7_6</text>
<text x="209.6" y="244.4" transform="rotate(-90 209.6 244.4)">1 +5V</text>
<text x="217.2" y="244.4" transform="rotate(-90 217.2 244.4)">2 A</text>
<text x="222.3" y="244.4" transform="rotate(-90 222.3 244.4)">4 C</text>
<text x="227.4" y="244.4" transform="rotate(-90 227.4 244.4)">7 NC_K8_7</text>
<text x="232.4" y="244.4" transform="rotate(-90 232.4 244.4)">5 NC_K8_5</text>
<text x="209.5" y="265.5" transform="rotate(-90 209.5 265.5)">K8_COIL 8</text>
<text x="219.7" y="266" transform="rotate(-90 219.7 266)">NC_K8_3</text>
<text x="229.8" y="266" transform="rotate(-90 229.8 266)">NC_K8_6</text>
<text x="209.6" y="274.4" transform="rotate(-90 209.6 274.4)">1 +5V</text>
<text x="217.2" y="274.4" transform="rotate(-90 217.2 274.4)">2 A</text>
<text x="222.3" y="274.4" transform="rotate(-90 222.3 274.4)">4 D</text>
<text x="227.4" y="274.4" transform="rotate(-90 227.4 274.4)">7 NC_K9_7</text>
<text x="232.4" y="274.4" transform="rotate(-90 232.4 274.4)">5 NC_K9_5</text>
<text x="209.5" y="295.5" transform="rotate(-90 209.5 295.5)">K9_COIL 8</text>
<text x="219.7" y="296" transform="rotate(-90 219.7 296)">NC_K9_3</text>
<text x="229.8" y="296" transform="rotate(-90 229.8 296)">NC_K9_6</text>
</g>
<g font-size="1.8" fill="#a90000">
<text x="229.9" y="47.1" transform="rotate(-90 229.9 47.1)">6</text>
<text x="229.9" y="77.1" transform="rotate(-90 229.9 77.1)">6</text>
<text x="229.9" y="107.1" transform="rotate(-90 229.9 107.1)">6</text>
<text x="219.7" y="137.1" transform="rotate(-90 219.7 137.1)">3</text>
<text x="229.9" y="137.1" transform="rotate(-90 229.9 137.1)">6</text>
<text x="219.7" y="167.1" transform="rotate(-90 219.7 167.1)">3</text>
<text x="229.9" y="167.1" transform="rotate(-90 229.9 167.1)">6</text>
<text x="219.7" y="197.1" transform="rotate(-90 219.7 197.1)">3</text>
<text x="229.9" y="197.1" transform="rotate(-90 229.9 197.1)">6</text>
<text x="219.7" y="227.1" transform="rotate(-90 219.7 227.1)">3</text>
<text x="229.9" y="227.1" transform="rotate(-90 229.9 227.1)">6</text>
<text x="219.7" y="257.1" transform="rotate(-90 219.7 257.1)">3</text>
<text x="229.9" y="257.1" transform="rotate(-90 229.9 257.1)">6</text>
<text x="219.7" y="287.1" transform="rotate(-90 219.7 287.1)">3</text>
<text x="229.9" y="287.1" transform="rotate(-90 229.9 287.1)">6</text>
</g>
<g font-size="1.8" fill="#006464">
<text x="236.5" y="44.7">K1</text>
<text x="236.5" y="42.1">G6K-2F-RF-S</text>
<text x="78.3" y="58.9" transform="rotate(-90 78.3 58.9)">VDD</text>
<text x="70.3" y="60.5">NRST</text>
<text x="80.9" y="60" transform="rotate(-90 80.9 60)">VDDA</text>
<text x="83.4" y="62.1" transform="rotate(-90 83.4 62.1)">VDDIO2</text>
<text x="142.9" y="70.7">COM</text>
<text x="236.5" y="74.7">K2</text>
<text x="236.5" y="72.1">G6K-2F-RF-S</text>
<text x="140" y="94.8">ULN2003A</text>
<text x="140.9" y="92.2" transform="rotate(-90 140.9 92.2)">GND</text>
<text x="140" y="96.7">U2</text>
<text x="69.8" y="107.5">U1</text>
<text x="80.9" y="102.4" transform="rotate(-90 80.9 102.4)">VSS</text>
<text x="83.4" y="102.4" transform="rotate(-90 83.4 102.4)">VSSA</text>
<text x="85.1" y="107.5">STM32F042K6Tx</text>
<text x="236.5" y="104.7">K3</text>
<text x="236.5" y="102.1">G6K-2F-RF-S</text>
<text x="30.9" y="120" transform="rotate(-90 30.9 120)">5.1k</text>
<text x="32.9" y="120" transform="rotate(-90 32.9 120)">R1</text>
<text x="40.9" y="120" transform="rotate(-90 40.9 120)">5.1k</text>
<text x="42.9" y="120" transform="rotate(-90 42.9 120)">R2</text>
<text x="50.9" y="120" transform="rotate(-90 50.9 120)">10k</text>
<text x="52.9" y="120" transform="rotate(-90 52.9 120)">R3</text>
<text x="60.9" y="120" transform="rotate(-90 60.9 120)">10k</text>
<text x="62.9" y="120" transform="rotate(-90 62.9 120)">R4</text>
<text x="142.9" y="120.7">COM</text>
<text x="236.5" y="134.7">K4</text>
<text x="236.5" y="132.1">G6K-2F-RF-S</text>
<text x="140" y="144.8">ULN2003A</text>
<text x="140" y="146.7">U3</text>
<text x="236.5" y="164.7">K5</text>
<text x="236.5" y="162.1">G6K-2F-RF-S</text>
<text x="36.2" y="174">U4</text>
<text x="40" y="174">AMS1117-3.3</text>
<text x="40.9" y="174.6" transform="rotate(-90 40.9 174.6)">GND</text>
<text x="236.5" y="194.7">K6</text>
<text x="236.5" y="192.1">G6K-2F-RF-S</text>
<text x="30.6" y="203.4">C1</text>
<text x="30.6" y="198.3">100nF</text>
<text x="42.6" y="203.4">C2</text>
<text x="42.6" y="198.3">100nF</text>
<text x="54.6" y="203.4">C3</text>
<text x="54.6" y="198.3">100nF</text>
<text x="66.6" y="203.4">C4</text>
<text x="66.6" y="198.3">100nF</text>
<text x="78.6" y="203.4">C5</text>
<text x="78.6" y="198.3">100nF</text>
<text x="90.6" y="203.4">C6</text>
<text x="90.6" y="198.3">100nF</text>
<text x="236.5" y="224.7">K7</text>
<text x="236.5" y="222.1">G6K-2F-RF-S</text>
<text x="236.5" y="254.7">K8</text>
<text x="236.5" y="252.1">G6K-2F-RF-S</text>
<text x="236.5" y="284.7">K9</text>
<text x="236.5" y="282.1">G6K-2F-RF-S</text>
</g>
</svg>
